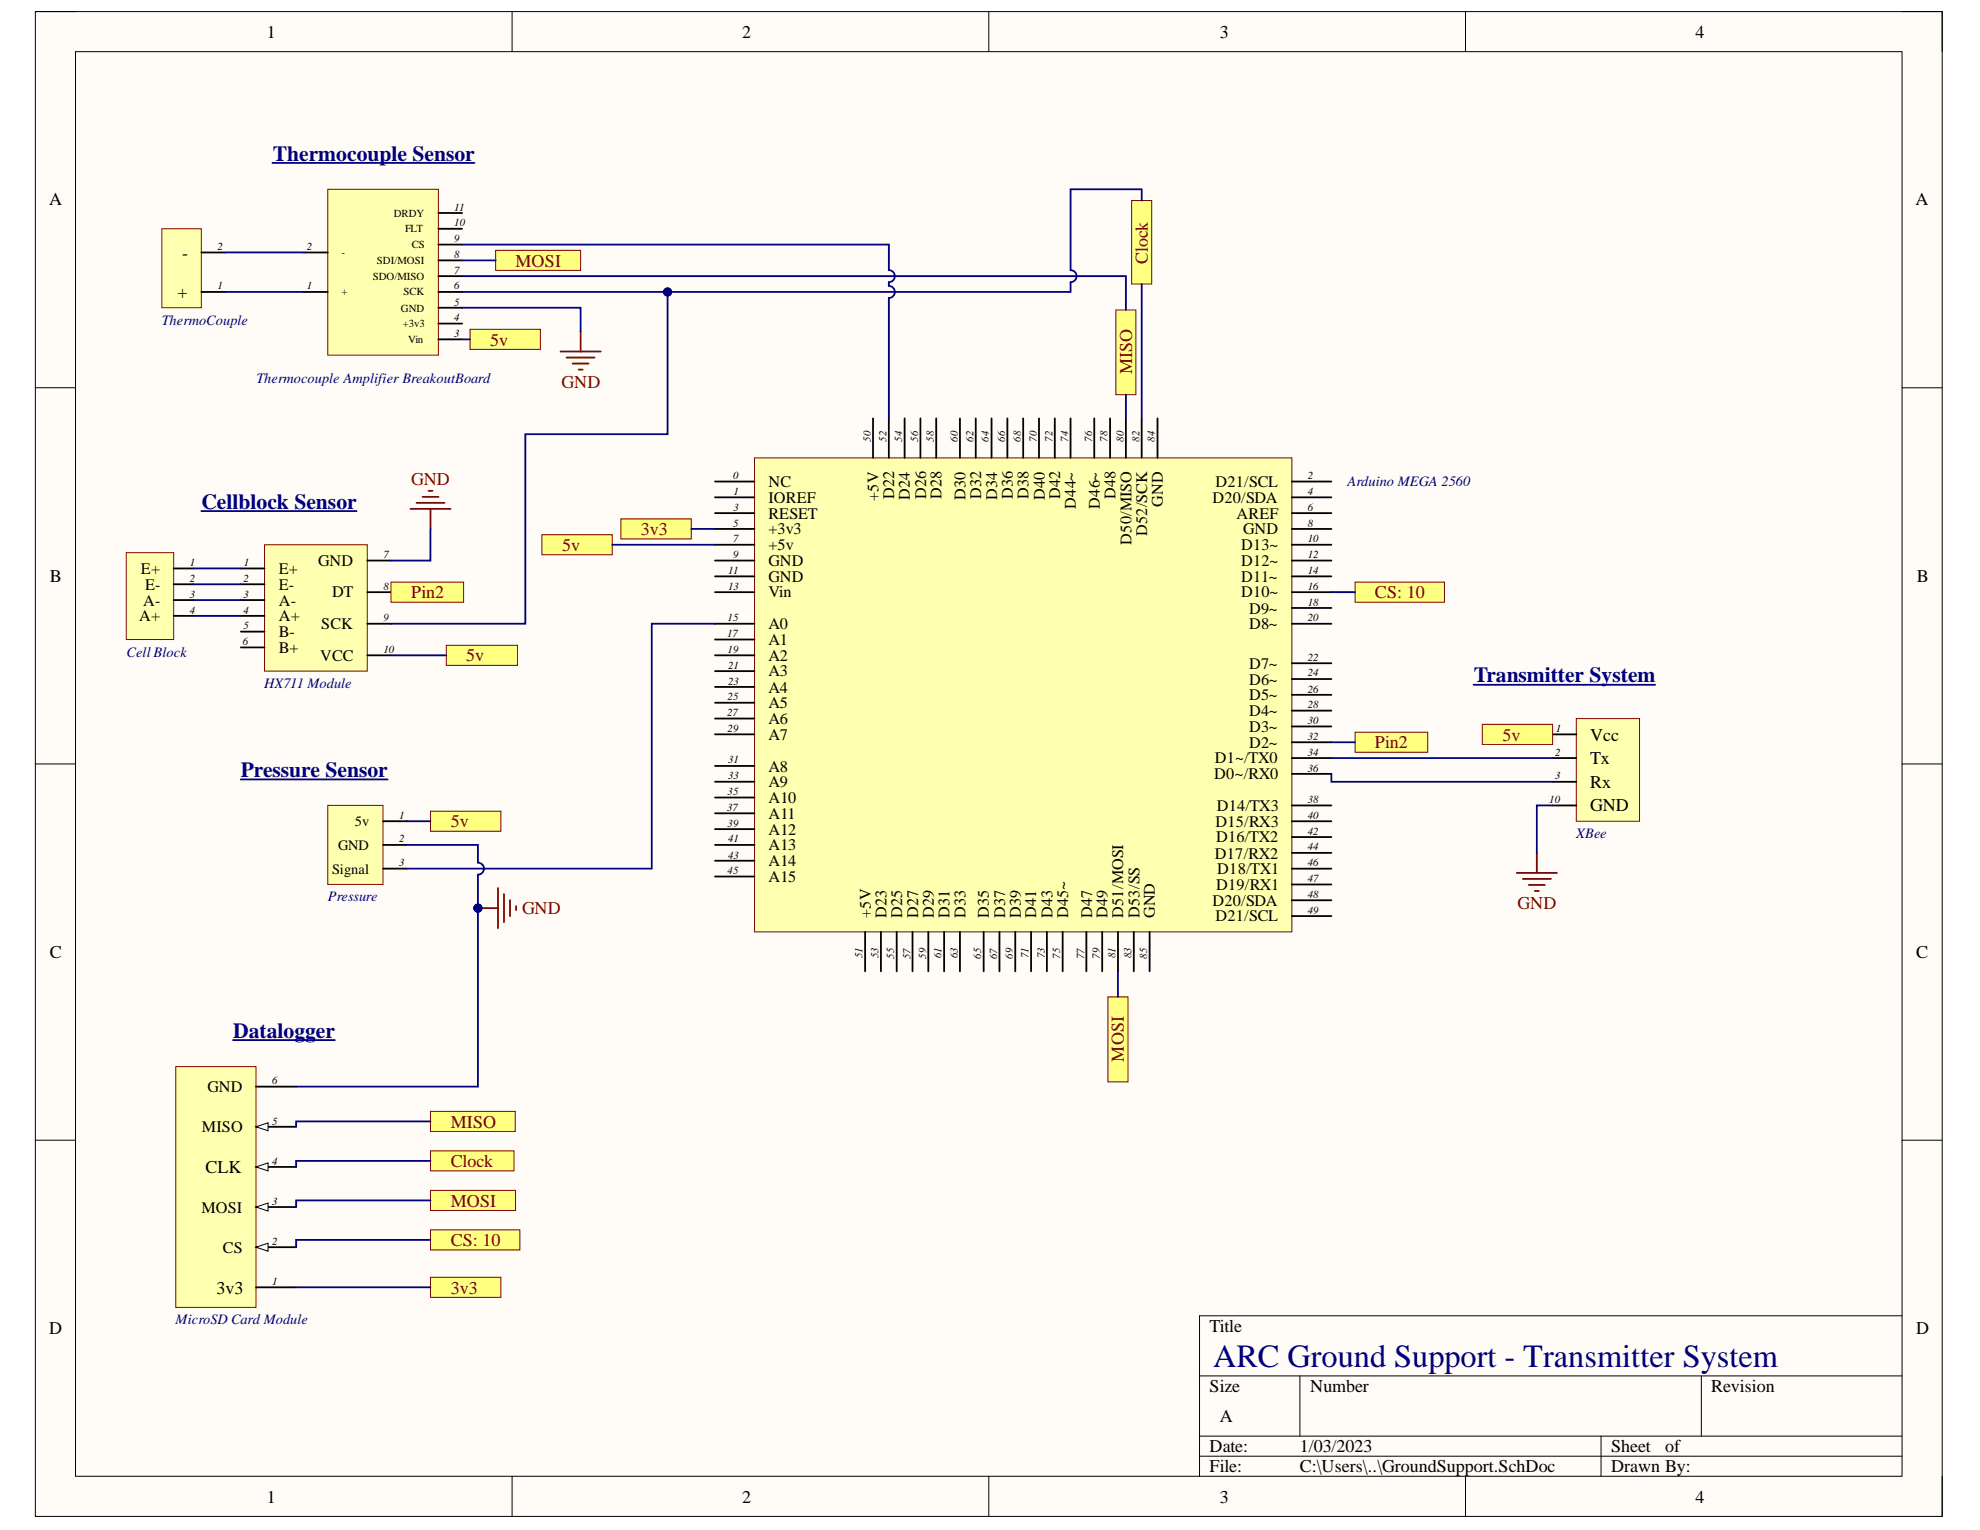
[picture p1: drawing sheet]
<svg xmlns="http://www.w3.org/2000/svg" width="279mm" height="216mm" viewBox="0 0 279 216" stroke-linecap="round" stroke-linejoin="round" font-family="sans-serif">
<path d="M5 1.6h269.1v212.4h-269.1z" fill-rule="evenodd" fill="#fffcf8"/>
<path d="M5 1.6h269.1v212.4h-269.1z" fill="none" stroke="#000" stroke-width=".14"/>
<path d="M10.7 7.3h257.7v201h-257.7z" fill-rule="evenodd" fill="#fffcf8"/>
<g fill="none" stroke="#000" stroke-width=".14">
<path d="M5 1.6h5.7M10.7 7.3h257.7v201h-257.7zM72.3 1.6v5.7M139.5 1.6v5.7M206.8 1.6v5.7M268.4 1.6h5.7v5.7M5 54.7h5.7M268.4 54.7h5.7M5 107.8h5.7M268.4 107.8h5.7M5 160.9h5.7M268.4 160.9h5.7"/>
<path d="M169.3 194.2h99.1M183.4 194.2v8.5M240.1 194.2v8.5M268.4 185.7h-99.1v22.6M72.3 208.3v5.7M139.5 208.3v5.7M169.3 202.7h99.1M169.3 205.5h99.1M206.8 208.3v5.7M225.9 202.7v5.6M274.1 208.3v5.7"/>
</g>
<path d="M106.5 64.6h75.8v66.9h-75.8z" fill-rule="evenodd" fill="#ffffb0"/>
<path d="M106.5 64.6h75.8v66.9h-75.8z" fill="none" stroke="#800000" stroke-width=".14"/>
<g fill="none" stroke="#000" stroke-width=".25">
<path d="M123.2 59v5.6M125.4 59v5.6M127.7 59v5.6M129.9 59v5.6M132.1 59v5.6M135.5 59v5.6M137.7 59v5.6M139.9 59v5.6M142.2 59v5.6M144.4 59v5.6M146.6 59v5.6M148.8 59v5.6"/>
<path d="M151.1 59v5.6M154.4 59v5.6M156.6 59v5.6M158.9 59v5.6M161.1 59v5.6M163.3 59v5.6M100.9 79.1h5.6M100.9 76.9h5.6M100.9 74.6h5.6M100.9 72.4h5.6M100.9 70.2h5.6M100.9 68h5.6"/>
<path d="M182.3 79.1h5.6M182.3 76.9h5.6M182.3 74.6h5.6M182.3 72.4h5.6M182.3 70.2h5.6M182.3 68h5.6M100.9 83.6h5.6M100.9 81.3h5.6M100.9 99.2h5.6M100.9 96.9h5.6M100.9 94.7h5.6M100.9 92.5h5.6"/>
<path d="M100.9 90.2h5.6M100.9 88h5.6M182.3 83.6h5.6M182.3 81.3h5.6M182.3 88h5.6M182.3 85.8h5.6M182.3 93.6h5.6M182.3 95.8h5.6M182.3 98.1h5.6M100.9 103.6h5.6M100.9 101.4h5.6M100.9 119.2h5.6"/>
<path d="M100.9 117h5.6M100.9 114.8h5.6M100.9 112.5h5.6M100.9 110.3h5.6M100.9 108.1h5.6M182.3 100.3h5.6M182.3 102.5h5.6M182.3 104.7h5.6M182.3 107h5.6M182.3 109.2h5.6M182.3 113.7h5.6M182.3 115.9h5.6"/>
<path d="M182.3 118.1h5.6M100.9 123.7h5.6M100.9 121.5h5.6M122.1 131.5v5.6M124.3 131.5v5.6M126.5 131.5v5.6M128.8 131.5v5.6M131 131.5v5.6M133.2 131.5v5.6M135.5 131.5v5.6M138.8 131.5v5.6M141 131.5v5.6"/>
<path d="M143.3 131.5v5.6M145.5 131.5v5.6M147.7 131.5v5.6M150 131.5v5.6M153.3 131.5v5.6M155.5 131.5v5.6M157.8 131.5v5.6M160 131.5v5.6M162.2 131.5v5.6M182.3 120.3h5.6M182.3 122.6h5.6M182.3 124.8h5.6"/>
<path d="M182.3 127h5.6M182.3 129.3h5.6"/>
</g>
<path d="M24.8 150.5h11.3v34h-11.3z" fill-rule="evenodd" fill="#ffffb0"/>
<path d="M24.8 150.5h11.3v34h-11.3z" fill="none" stroke="#800000" stroke-width=".14"/>
<path d="M36.1 176h5.7M36.1 181.7h5.7" fill="none" stroke="#000" stroke-width=".25"/>
<path d="M36.1 176l1.7-.6v1.2z" fill="#f8fcff"/>
<path d="M36.1 176l1.7-.6v1.2z" fill="none" stroke="#000" stroke-width=".14"/>
<path d="M36.1 170.3h5.7" fill="none" stroke="#000" stroke-width=".25"/>
<path d="M36.1 170.3l1.7-.5v1.1z" fill="#f8fcff"/>
<path d="M36.1 170.3l1.7-.5v1.1z" fill="none" stroke="#000" stroke-width=".14"/>
<path d="M36.1 164.7h5.7" fill="none" stroke="#000" stroke-width=".25"/>
<path d="M36.1 164.7l1.7-.6v1.1z" fill="#f8fcff"/>
<path d="M36.1 164.7l1.7-.6v1.1z" fill="none" stroke="#000" stroke-width=".14"/>
<path d="M36.1 159h5.7" fill="none" stroke="#000" stroke-width=".25"/>
<path d="M36.1 159l1.7-.6v1.2z" fill="#f8fcff"/>
<path d="M36.1 159l1.7-.6v1.2z" fill="none" stroke="#000" stroke-width=".14"/>
<path d="M36.1 153.3h5.7" fill="none" stroke="#000" stroke-width=".25"/>
<path d="M37.3 76.9h14.5v17.8h-14.5z" fill-rule="evenodd" fill="#ffffb0"/>
<path d="M37.3 76.9h14.5v17.8h-14.5z" fill="none" stroke="#800000" stroke-width=".14"/>
<path d="M51.8 79.1h3.4M34 80.2h3.3M34 82.4h3.3M34 84.7h3.3M34 86.9h3.3M34 89.1h3.3M34 91.4h3.3M51.8 83.6h3.4M51.8 88h3.4M51.8 92.5h3.4" fill="none" stroke="#000" stroke-width=".25"/>
<path d="M17.8 78h6.7v12.2h-6.7z" fill-rule="evenodd" fill="#ffffb0"/>
<path d="M17.8 78h6.7v12.2h-6.7z" fill="none" stroke="#800000" stroke-width=".14"/>
<path d="M24.5 80.2h2.8M24.5 82.4h2.8M24.5 84.7h2.8M24.5 86.9h2.8" fill="none" stroke="#000" stroke-width=".25"/>
<path d="M22.8 32.3h5.6v11.1h-5.6z" fill-rule="evenodd" fill="#ffffb0"/>
<path d="M22.8 32.3h5.6v11.1h-5.6z" fill="none" stroke="#800000" stroke-width=".14"/>
<path d="M28.4 35.6h3.4M28.4 41.2h3.4" fill="none" stroke="#000" stroke-width=".25"/>
<path d="M46.3 26.7h15.6v23.4h-15.6z" fill-rule="evenodd" fill="#ffffb0"/>
<path d="M46.3 26.7h15.6v23.4h-15.6z" fill="none" stroke="#800000" stroke-width=".14"/>
<path d="M42.9 35.6h3.4M61.9 39h3.3M61.9 36.7h3.3M61.9 34.5h3.3M61.9 32.3h3.3M61.9 30.1h3.3M42.9 41.2h3.4M61.9 41.2h3.3M61.9 47.9h3.3M61.9 45.7h3.3M61.9 43.4h3.3" fill="none" stroke="#000" stroke-width=".25"/>
<path d="M46.3 113.7h7.8v11.1h-7.8z" fill-rule="evenodd" fill="#ffffb0"/>
<path d="M46.3 113.7h7.8v11.1h-7.8z" fill="none" stroke="#800000" stroke-width=".14"/>
<path d="M54.1 115.9h3.3M54.1 119.2h3.3M54.1 122.6h3.3" fill="none" stroke="#000" stroke-width=".25"/>
<path d="M222.4 101.4h9v14.5h-9z" fill-rule="evenodd" fill="#ffffb0"/>
<path d="M222.4 101.4h9v14.5h-9z" fill="none" stroke="#800000" stroke-width=".14"/>
<path d="M219.1 103.6h3.3M219.1 107h3.3M219.1 110.3h3.3M219.1 113.7h3.3" fill="none" stroke="#000" stroke-width=".25"/>
<path d="M214 123.2h5.7M214.9 124h3.9M215.7 124.9h2.3M216.6 125.7h.5M216.9 120.3v2.9" fill="none" stroke="#800000" stroke-width=".25"/>
<path d="M76.5 75.5h9.9v2.8h-9.9z" fill-rule="evenodd" fill="#ffff80"/>
<path d="M76.5 75.5h9.9v2.8h-9.9z" fill="none" stroke="#800000" stroke-width=".14"/>
<path d="M63 91.1h10v2.8h-10z" fill-rule="evenodd" fill="#ffff80"/>
<path d="M63 91.1h10v2.8h-10z" fill="none" stroke="#800000" stroke-width=".14"/>
<path d="M66.3 46.5h10v2.8h-10z" fill-rule="evenodd" fill="#ffff80"/>
<path d="M66.3 46.5h10v2.8h-10z" fill="none" stroke="#800000" stroke-width=".14"/>
<path d="M60.7 114.5h10v2.8h-10z" fill-rule="evenodd" fill="#ffff80"/>
<path d="M60.7 114.5h10v2.8h-10z" fill="none" stroke="#800000" stroke-width=".14"/>
<path d="M209.2 102.2h9.9v2.8h-9.9z" fill-rule="evenodd" fill="#ffff80"/>
<path d="M209.2 102.2h9.9v2.8h-9.9z" fill="none" stroke="#800000" stroke-width=".14"/>
<path d="M57.9 71.8h5.7M58.8 71h3.9M59.6 70.1h2.3M60.5 69.3h.5M60.7 71.8v2.8M67.4 128.1h2.9M70.3 125.3v5.7M71.1 126.2v3.9M72 127v2.3M72.8 127.9v.5" fill="none" stroke="#800000" stroke-width=".25"/>
<circle cx="67.4" cy="128.1" r=".57" fill="#000080"/>
<circle cx="67.4" cy="128.1" r=".57" fill="none" stroke="#000080" stroke-width=".14"/>
<path d="M87.6 73.2h9.9v2.9h-9.9z" fill-rule="evenodd" fill="#ffff80"/>
<path d="M87.6 73.2h9.9v2.9h-9.9z" fill="none" stroke="#800000" stroke-width=".14"/>
<path d="M60.7 180.2h10v2.9h-10z" fill-rule="evenodd" fill="#ffff80"/>
<path d="M60.7 180.2h10v2.9h-10z" fill="none" stroke="#800000" stroke-width=".14"/>
<path d="M79.1 49.6h5.7M80 50.5h3.9M80.8 51.3h2.3M81.7 52.2h.5M81.9 46.8v2.8" fill="none" stroke="#800000" stroke-width=".25"/>
<path d="M156.3 140.7h2.9v12h-2.9z" fill-rule="evenodd" fill="#ffff80"/>
<path d="M156.3 140.7h2.9v12h-2.9z" fill="none" stroke="#800000" stroke-width=".14"/>
<path d="M69.9 35.3h12v2.9h-12z" fill-rule="evenodd" fill="#ffff80"/>
<path d="M69.9 35.3h12v2.9h-12z" fill="none" stroke="#800000" stroke-width=".14"/>
<path d="M157.5 43.7h2.8v12h-2.8z" fill-rule="evenodd" fill="#ffff80"/>
<path d="M157.5 43.7h2.8v12h-2.8z" fill="none" stroke="#800000" stroke-width=".14"/>
<path d="M60.7 156.8h12v2.9h-12z" fill-rule="evenodd" fill="#ffff80"/>
<path d="M60.7 156.8h12v2.9h-12z" fill="none" stroke="#800000" stroke-width=".14"/>
<path d="M60.7 168h12v2.8h-12z" fill-rule="evenodd" fill="#ffff80"/>
<path d="M60.7 168h12v2.8h-12z" fill="none" stroke="#800000" stroke-width=".14"/>
<path d="M60.7 173.5h12.7v2.9h-12.7z" fill-rule="evenodd" fill="#ffff80"/>
<path d="M60.7 173.5h12.7v2.9h-12.7z" fill="none" stroke="#800000" stroke-width=".14"/>
<path d="M191.2 82.1h12.6v2.9h-12.6z" fill-rule="evenodd" fill="#ffff80"/>
<path d="M191.2 82.1h12.6v2.9h-12.6z" fill="none" stroke="#800000" stroke-width=".14"/>
<path d="M159.7 28.3h2.8v11.8h-2.8z" fill-rule="evenodd" fill="#ffff80"/>
<path d="M159.7 28.3h2.8v11.8h-2.8z" fill="none" stroke="#800000" stroke-width=".14"/>
<path d="M60.7 162.4h11.8v2.8h-11.8z" fill-rule="evenodd" fill="#ffff80"/>
<path d="M60.7 162.4h11.8v2.8h-11.8z" fill="none" stroke="#800000" stroke-width=".14"/>
<path d="M55.2 82.1h10.2v2.9h-10.2z" fill-rule="evenodd" fill="#ffff80"/>
<path d="M55.2 82.1h10.2v2.9h-10.2z" fill="none" stroke="#800000" stroke-width=".14"/>
<path d="M191.2 103.3h10.3v2.9h-10.3z" fill-rule="evenodd" fill="#ffff80"/>
<path d="M191.2 103.3h10.3v2.9h-10.3z" fill="none" stroke="#800000" stroke-width=".14"/>
<g fill="none" stroke="#000080" stroke-width=".25">
<path d="M31.8 35.6h11.1M38.4 23h28.5M31.8 41.2h11.1M65.2 47.9h1.1M28.4 72.1h21.9M60.7 74.6v4.5h-5.5M86.4 76.9h14.5M27.3 80.2h6.7M27.3 82.4h6.7M27.3 84.7h6.7M27.3 86.9h6.7M55.2 92.5h7.8"/>
<path d="M100.9 88h-8.9v34.6h-34.6M57.4 119.2h10v2.5a.85 .85 0 0 1 .9 .9 .85 .85 0 0 1-.9 .8v4.7M57.4 115.9h3.3M187.9 109.2v1.1h31.2M187.9 107h31.2M219.1 113.7h-2.2v6.6"/>
</g>
<circle cx="67.4" cy="128.1" r=".57" fill="#000080"/>
<circle cx="67.4" cy="128.1" r=".57" fill="none" stroke="#000080" stroke-width=".14"/>
<path d="M67.4 128.1v25.2h-25.6" fill="none" stroke="#000080" stroke-width=".25"/>
<circle cx="67.4" cy="128.1" r=".57" fill="#000080"/>
<circle cx="67.4" cy="128.1" r=".57" fill="none" stroke="#000080" stroke-width=".14"/>
<path d="M65.2 39h93.7v4.7M65.2 36.7h4.7M65.2 43.4h16.7v3.4M94.2 41.2v20.1h-20.1v26.7h-18.9M158.9 55.7v3.3M161.1 40.1v18.9M97.5 74.6h3.4M157.8 137.1v3.6M60.7 158.2h-18.9v.8M60.7 169.4h-18.9v.9M60.7 175h-18.9v1" fill="none" stroke="#000080" stroke-width=".25"/>
<circle cx="94.2" cy="41.2" r=".57" fill="#000080"/>
<circle cx="94.2" cy="41.2" r=".57" fill="none" stroke="#000080" stroke-width=".14"/>
<path d="M161.1 28.3v-1.6h-10v11.4a.85 .85 0 0 1 .8 .9 .85 .85 0 0 1-.8 .8v1.4h-85.9M187.9 104.7h3.3M60.7 163.8h-18.9v.9M41.8 181.7h18.9" fill="none" stroke="#000080" stroke-width=".25"/>
<circle cx="94.2" cy="41.2" r=".57" fill="#000080"/>
<circle cx="94.2" cy="41.2" r=".57" fill="none" stroke="#000080" stroke-width=".14"/>
<path d="M65.2 34.5h60.2v3.6a.85 .85 0 0 1 .9 .9 .85 .85 0 0 1-.9 .8v.6a.85 .85 0 0 1 .9 .8 .85 .85 0 0 1-.9 .8v17M187.9 83.6h3.3M207.9 96.6h25.7M34 110h20.7M32.9 146.8h14.3" fill="none" stroke="#000080" stroke-width=".25"/>
<text font-size="4.6" fill="#000080" x="171.2" y="192.9">ARC Ground Support - Transmitter System</text>
<g font-size="3" fill="#000080">
<text x="38.5" y="22.7">Thermocouple Sensor</text>
<text x="28.4" y="71.8">Cellblock Sensor</text>
<text x="208" y="96.3">Transmitter System</text>
<text x="34" y="109.7">Pressure Sensor</text>
<text x="32.9" y="146.4">Datalogger</text>
</g>
<g font-size="2.5">
<text x="37.6" y="5.3">1</text>
<text x="104.7" y="5.3">2</text>
<text x="172.1" y="5.3">3</text>
<text x="239.3" y="5.3">4</text>
<text x="6.9" y="29">A</text>
<text x="270.3" y="29">A</text>
<text x="25.7" y="36.5">-</text>
<text x="25" y="42">+</text>
<text x="7" y="82.1">B</text>
<text x="270.5" y="82.1">B</text>
<text x="224.4" y="104.5">Vcc</text>
<text x="224.4" y="107.8">Tx</text>
<text x="224.4" y="111.2">Rx</text>
<text x="224.4" y="114.5">GND</text>
<text x="7" y="135.2">C</text>
<text x="270.4" y="135.2">C</text>
<text x="29" y="165.5">CLK</text>
<text x="30.5" y="182.5">3v3</text>
<text x="6.9" y="188.3">D</text>
<text x="170.7" y="187.9">Title</text>
<text x="270.4" y="188.3">D</text>
<text x="170.7" y="196.4">Size</text>
<text x="184.9" y="196.4">Number</text>
<text x="241.5" y="196.4">Revision</text>
<text x="172.1" y="200.7">A</text>
<text x="170.7" y="204.9">Date:</text>
<text x="170.7" y="207.7">File:</text>
<text x="183.4" y="204.9">1/03/2023</text>
<text x="183.4" y="207.7">C:\Users\..\GroundSupport.SchDoc</text>
<text x="227.3" y="204.9">Sheet</text>
<text x="227.3" y="207.7">Drawn By:</text>
<text x="235" y="204.9">of</text>
<text x="37.6" y="212">1</text>
<text x="104.7" y="212">2</text>
<text x="172.1" y="212">3</text>
<text x="239.3" y="212">4</text>
</g>
<g font-size="2.5" fill="#800000">
<text x="72.7" y="37.6">MOSI</text>
<text x="162" y="37.3" transform="rotate(-90 162 37.3)">Clock</text>
<text x="69.2" y="48.8">5v</text>
<text x="159.8" y="52.8" transform="rotate(-90 159.8 52.8)">MISO</text>
<text x="79.2" y="54.7">GND</text>
<text x="58" y="68.4">GND</text>
<text x="79.3" y="77.7">5v</text>
<text x="90.4" y="75.5">3v3</text>
<text x="58" y="84.4">Pin2</text>
<text x="194" y="84.4">CS: 10</text>
<text x="65.8" y="93.3">5v</text>
<text x="194" y="105.6">Pin2</text>
<text x="212" y="104.5">5v</text>
<text x="63.6" y="116.8">5v</text>
<text x="73.7" y="129">GND</text>
<text x="214.1" y="128.3">GND</text>
<text x="158.6" y="149.8" transform="rotate(-90 158.6 149.8)">MOSI</text>
<text x="63.6" y="159.1">MISO</text>
<text x="63.6" y="164.7">Clock</text>
<text x="63.6" y="170.3">MOSI</text>
<text x="63.6" y="175.9">CS: 10</text>
<text x="63.6" y="182.5">3v3</text>
</g>
<g font-size="2.3">
<text x="108.4" y="70.9">IOREF</text>
<text x="108.4" y="68.7">NC</text>
<text x="124" y="70.7" transform="rotate(-90 124 70.7)">+5V</text>
<text x="126.2" y="70.4" transform="rotate(-90 126.2 70.4)">D22</text>
<text x="128.4" y="70.5" transform="rotate(-90 128.4 70.5)">D24</text>
<text x="130.7" y="70.4" transform="rotate(-90 130.7 70.4)">D26</text>
<text x="132.9" y="70.4" transform="rotate(-90 132.9 70.4)">D28</text>
<text x="136.3" y="70.5" transform="rotate(-90 136.3 70.5)">D30</text>
<text x="138.5" y="70.4" transform="rotate(-90 138.5 70.4)">D32</text>
<text x="140.7" y="70.5" transform="rotate(-90 140.7 70.5)">D34</text>
<text x="142.9" y="70.4" transform="rotate(-90 142.9 70.4)">D36</text>
<text x="145.1" y="70.4" transform="rotate(-90 145.1 70.4)">D38</text>
<text x="147.4" y="70.5" transform="rotate(-90 147.4 70.5)">D40</text>
<text x="149.6" y="70.4" transform="rotate(-90 149.6 70.4)">D42</text>
<text x="151.8" y="71.8" transform="rotate(-90 151.8 71.8)">D44~</text>
<text x="155.2" y="71.8" transform="rotate(-90 155.2 71.8)">D46~</text>
<text x="157.4" y="70.4" transform="rotate(-90 157.4 70.4)">D48</text>
<text x="164.1" y="71.5" transform="rotate(-90 164.1 71.5)">GND</text>
<text x="171.1" y="70.9">D20/SDA</text>
<text x="171.5" y="68.7">D21/SCL</text>
<text x="108.4" y="77.6">+5v</text>
<text x="108.4" y="75.4">+3v3</text>
<text x="108.4" y="73.2">RESET</text>
<text x="159.7" y="76.9" transform="rotate(-90 159.7 76.9)">D50/MISO</text>
<text x="161.9" y="75.7" transform="rotate(-90 161.9 75.7)">D52/SCK</text>
<text x="174.5" y="73.2">AREF</text>
<text x="175.2" y="77.6">D13~</text>
<text x="175.4" y="75.4">GND</text>
<text x="19.9" y="81">E+</text>
<text x="20.5" y="83.2">E-</text>
<text x="39.3" y="81">E+</text>
<text x="39.3" y="83.2">E-</text>
<text x="44.9" y="79.9">GND</text>
<text x="108.4" y="82.1">GND</text>
<text x="108.4" y="79.9">GND</text>
<text x="175.2" y="79.9">D12~</text>
<text x="175.2" y="82.1">D11~</text>
<text x="19.6" y="87.7">A+</text>
<text x="20.2" y="85.5">A-</text>
<text x="39.3" y="85.5">A-</text>
<text x="39.3" y="87.7">A+</text>
<text x="39.3" y="89.9">B-</text>
<text x="45.3" y="88.8">SCK</text>
<text x="46.9" y="84.3">DT</text>
<text x="108.4" y="84.3">Vin</text>
<text x="108.4" y="88.8">A0</text>
<text x="175.2" y="84.3">D10~</text>
<text x="176.3" y="86.6">D9~</text>
<text x="176.3" y="88.8">D8~</text>
<text x="39.3" y="92.2">B+</text>
<text x="45.2" y="93.3">VCC</text>
<text x="108.4" y="95.5">A3</text>
<text x="108.4" y="93.3">A2</text>
<text x="108.4" y="91.1">A1</text>
<text x="176.3" y="94.4">D7~</text>
<text x="108.4" y="99.9">A5</text>
<text x="108.4" y="97.7">A4</text>
<text x="176.3" y="96.6">D6~</text>
<text x="176.3" y="98.8">D5~</text>
<text x="176.3" y="101">D4~</text>
<text x="108.4" y="104.4">A7</text>
<text x="108.4" y="102.1">A6</text>
<text x="171.4" y="107.7">D1~/TX0</text>
<text x="176.3" y="103.3">D3~</text>
<text x="176.3" y="105.5">D2~</text>
<text x="108.4" y="113.3">A10</text>
<text x="108.4" y="111.1">A9</text>
<text x="108.4" y="108.9">A8</text>
<text x="171.4" y="110">D0~/RX0</text>
<text x="108.4" y="120">A13</text>
<text x="108.4" y="117.8">A12</text>
<text x="108.4" y="115.6">A11</text>
<text x="171.5" y="116.7">D15/RX3</text>
<text x="171.6" y="118.9">D16/TX2</text>
<text x="171.7" y="114.4">D14/TX3</text>
<text x="108.4" y="124.4">A15</text>
<text x="108.4" y="122.3">A14</text>
<text x="171.4" y="121.2">D17/RX2</text>
<text x="171.6" y="125.5">D19/RX1</text>
<text x="171.8" y="123.4">D18/TX1</text>
<text x="122.9" y="129.5" transform="rotate(-90 122.9 129.5)">+5V</text>
<text x="125.1" y="129.5" transform="rotate(-90 125.1 129.5)">D23</text>
<text x="127.3" y="129.5" transform="rotate(-90 127.3 129.5)">D25</text>
<text x="129.6" y="129.5" transform="rotate(-90 129.6 129.5)">D27</text>
<text x="131.8" y="129.5" transform="rotate(-90 131.8 129.5)">D29</text>
<text x="134" y="129.5" transform="rotate(-90 134 129.5)">D31</text>
<text x="136.3" y="129.5" transform="rotate(-90 136.3 129.5)">D33</text>
<text x="139.5" y="129.5" transform="rotate(-90 139.5 129.5)">D35</text>
<text x="141.8" y="129.5" transform="rotate(-90 141.8 129.5)">D37</text>
<text x="144" y="129.5" transform="rotate(-90 144 129.5)">D39</text>
<text x="146.2" y="129.5" transform="rotate(-90 146.2 129.5)">D41</text>
<text x="148.5" y="129.5" transform="rotate(-90 148.5 129.5)">D43</text>
<text x="150.7" y="129.5" transform="rotate(-90 150.7 129.5)">D45~</text>
<text x="154.1" y="129.5" transform="rotate(-90 154.1 129.5)">D47</text>
<text x="156.3" y="129.5" transform="rotate(-90 156.3 129.5)">D49</text>
<text x="158.5" y="129.5" transform="rotate(-90 158.5 129.5)">D51/MOSI</text>
<text x="160.8" y="129.5" transform="rotate(-90 160.8 129.5)">D53/SS</text>
<text x="163" y="129.5" transform="rotate(-90 163 129.5)">GND</text>
<text x="171.1" y="127.8">D20/SDA</text>
<text x="171.5" y="130">D21/SCL</text>
<text x="29.3" y="154.1">GND</text>
<text x="28.5" y="159.8">MISO</text>
<text x="28.4" y="171.1">MOSI</text>
<text x="31.5" y="176.8">CS</text>
</g>
<g font-size="2" fill="#000080">
<text x="22.8" y="45.8">ThermoCouple</text>
<text x="36.2" y="54.1">Thermocouple Amplifier BreakoutBoard</text>
<text x="190.1" y="68.6">Arduino MEGA 2560</text>
<text x="17.8" y="92.7">Cell Block</text>
<text x="37.3" y="97.1">HX711 Module</text>
<text x="222.4" y="118.3">XBee</text>
<text x="46.3" y="127.2">Pressure</text>
<text x="24.8" y="186.8">MicroSD Card Module</text>
</g>
<g font-size="2">
<text x="47.7" y="119.9">GND</text>
<text x="50.1" y="116.6">5v</text>
<text x="46.9" y="123.3">Signal</text>
</g>
<g font-size="1.5">
<text x="64.1" y="29.8">11</text>
<text x="30.7" y="35.3">2</text>
<text x="43.3" y="35.3">2</text>
<text x="55.6" y="30.6">DRDY</text>
<text x="57.2" y="32.8">FLT</text>
<text x="58.1" y="35">CS</text>
<text x="64.1" y="34.2">9</text>
<text x="64.1" y="32">10</text>
<text x="30.7" y="40.8">1</text>
<text x="43.3" y="40.8">1</text>
<text x="48.2" y="41.7">+</text>
<text x="48.2" y="36.1">-</text>
<text x="52.6" y="39.5">SDO/MISO</text>
<text x="53.2" y="37.3">SDI/MOSI</text>
<text x="56.9" y="41.7">SCK</text>
<text x="64.1" y="40.8">6</text>
<text x="64.1" y="38.6">7</text>
<text x="64.1" y="36.4">8</text>
<text x="56.6" y="44">GND</text>
<text x="56.8" y="46.2">+3v3</text>
<text x="64.1" y="47.5">3</text>
<text x="64.1" y="45.3">4</text>
<text x="64.1" y="43.1">5</text>
<text x="57.6" y="48.4">Vin</text>
<text x="122.9" y="62.3" transform="rotate(-90 122.9 62.3)">50</text>
<text x="125.1" y="62.3" transform="rotate(-90 125.1 62.3)">52</text>
<text x="127.3" y="62.3" transform="rotate(-90 127.3 62.3)">54</text>
<text x="129.6" y="62.3" transform="rotate(-90 129.6 62.3)">56</text>
<text x="131.8" y="62.3" transform="rotate(-90 131.8 62.3)">58</text>
<text x="135.2" y="62.3" transform="rotate(-90 135.2 62.3)">60</text>
<text x="137.4" y="62.3" transform="rotate(-90 137.4 62.3)">62</text>
<text x="139.5" y="62.3" transform="rotate(-90 139.5 62.3)">64</text>
<text x="141.8" y="62.3" transform="rotate(-90 141.8 62.3)">66</text>
<text x="144" y="62.3" transform="rotate(-90 144 62.3)">68</text>
<text x="146.3" y="62.3" transform="rotate(-90 146.3 62.3)">70</text>
<text x="148.5" y="62.3" transform="rotate(-90 148.5 62.3)">72</text>
<text x="150.7" y="62.3" transform="rotate(-90 150.7 62.3)">74</text>
<text x="154.1" y="62.3" transform="rotate(-90 154.1 62.3)">76</text>
<text x="156.3" y="62.3" transform="rotate(-90 156.3 62.3)">78</text>
<text x="158.6" y="62.3" transform="rotate(-90 158.6 62.3)">80</text>
<text x="160.8" y="62.3" transform="rotate(-90 160.8 62.3)">82</text>
<text x="163" y="62.3" transform="rotate(-90 163 62.3)">84</text>
<text x="103.4" y="67.6">0</text>
<text x="103.5" y="69.8">1</text>
<text x="184.5" y="67.6">2</text>
<text x="184.5" y="69.8">4</text>
<text x="103.4" y="76.5">7</text>
<text x="103.4" y="74.3">5</text>
<text x="103.5" y="72.1">3</text>
<text x="184.5" y="72.1">6</text>
<text x="184.5" y="74.3">8</text>
<text x="184.5" y="76.5">10</text>
<text x="26.8" y="79.9">1</text>
<text x="26.8" y="82.1">2</text>
<text x="34.3" y="82.1">2</text>
<text x="34.4" y="79.9">1</text>
<text x="54.1" y="78.8">7</text>
<text x="54.1" y="83.2">8</text>
<text x="102.8" y="83.2">13</text>
<text x="102.8" y="81">11</text>
<text x="103.4" y="78.8">9</text>
<text x="184.5" y="78.8">12</text>
<text x="184.5" y="81">14</text>
<text x="184.5" y="83.2">16</text>
<text x="26.8" y="84.4">3</text>
<text x="26.8" y="86.6">4</text>
<text x="34.3" y="84.4">3</text>
<text x="34.3" y="86.6">4</text>
<text x="34.3" y="88.8">5</text>
<text x="54.1" y="87.7">9</text>
<text x="102.6" y="89.9">17</text>
<text x="102.7" y="87.7">15</text>
<text x="184.5" y="85.5">18</text>
<text x="184.5" y="87.7">20</text>
<text x="34.3" y="91.1">6</text>
<text x="54.1" y="92.2">10</text>
<text x="102.7" y="92.2">19</text>
<text x="102.8" y="94.4">21</text>
<text x="184.5" y="93.3">22</text>
<text x="184.5" y="95.5">24</text>
<text x="102.6" y="101">27</text>
<text x="102.7" y="98.8">25</text>
<text x="102.8" y="96.6">23</text>
<text x="184.5" y="97.7">26</text>
<text x="184.5" y="99.9">28</text>
<text x="102.7" y="103.3">29</text>
<text x="102.8" y="107.7">31</text>
<text x="184.5" y="102.2">30</text>
<text x="184.5" y="104.4">32</text>
<text x="184.5" y="106.6">34</text>
<text x="219.5" y="106.6">2</text>
<text x="219.6" y="103.3">1</text>
<text x="102.7" y="112.2">35</text>
<text x="102.8" y="110">33</text>
<text x="184.5" y="108.9">36</text>
<text x="184.5" y="113.3">38</text>
<text x="218.6" y="113.3">10</text>
<text x="219.5" y="110">3</text>
<text x="56.3" y="115.6">1</text>
<text x="56.3" y="118.9">2</text>
<text x="102.6" y="114.5">37</text>
<text x="102.7" y="116.7">39</text>
<text x="102.8" y="118.9">41</text>
<text x="184.5" y="115.6">40</text>
<text x="184.5" y="117.8">42</text>
<text x="184.5" y="120">44</text>
<text x="56.3" y="122.3">3</text>
<text x="102.7" y="123.4">45</text>
<text x="102.8" y="121.2">43</text>
<text x="184.5" y="122.3">46</text>
<text x="184.5" y="124.4">47</text>
<text x="184.5" y="126.7">48</text>
<text x="184.5" y="128.9">49</text>
<text x="121.7" y="135.2" transform="rotate(-90 121.7 135.2)">51</text>
<text x="124" y="135.2" transform="rotate(-90 124 135.2)">53</text>
<text x="126.2" y="135.3" transform="rotate(-90 126.2 135.3)">55</text>
<text x="128.5" y="135.4" transform="rotate(-90 128.5 135.4)">57</text>
<text x="130.7" y="135.3" transform="rotate(-90 130.7 135.3)">59</text>
<text x="132.9" y="135.2" transform="rotate(-90 132.9 135.2)">61</text>
<text x="135.2" y="135.2" transform="rotate(-90 135.2 135.2)">63</text>
<text x="138.5" y="135.3" transform="rotate(-90 138.5 135.3)">65</text>
<text x="140.7" y="135.4" transform="rotate(-90 140.7 135.4)">67</text>
<text x="142.9" y="135.3" transform="rotate(-90 142.9 135.3)">69</text>
<text x="145.1" y="135.2" transform="rotate(-90 145.1 135.2)">71</text>
<text x="147.4" y="135.2" transform="rotate(-90 147.4 135.2)">73</text>
<text x="149.6" y="135.3" transform="rotate(-90 149.6 135.3)">75</text>
<text x="153" y="135.4" transform="rotate(-90 153 135.4)">77</text>
<text x="155.2" y="135.3" transform="rotate(-90 155.2 135.3)">79</text>
<text x="157.4" y="135.2" transform="rotate(-90 157.4 135.2)">81</text>
<text x="159.7" y="135.2" transform="rotate(-90 159.7 135.2)">83</text>
<text x="161.9" y="135.3" transform="rotate(-90 161.9 135.3)">85</text>
<text x="38.4" y="153">6</text>
<text x="38.4" y="158.7">5</text>
<text x="38.4" y="164.4">4</text>
<text x="38.4" y="170">3</text>
<text x="38.4" y="175.7">2</text>
<text x="38.4" y="181.3">1</text>
</g>
</svg>
